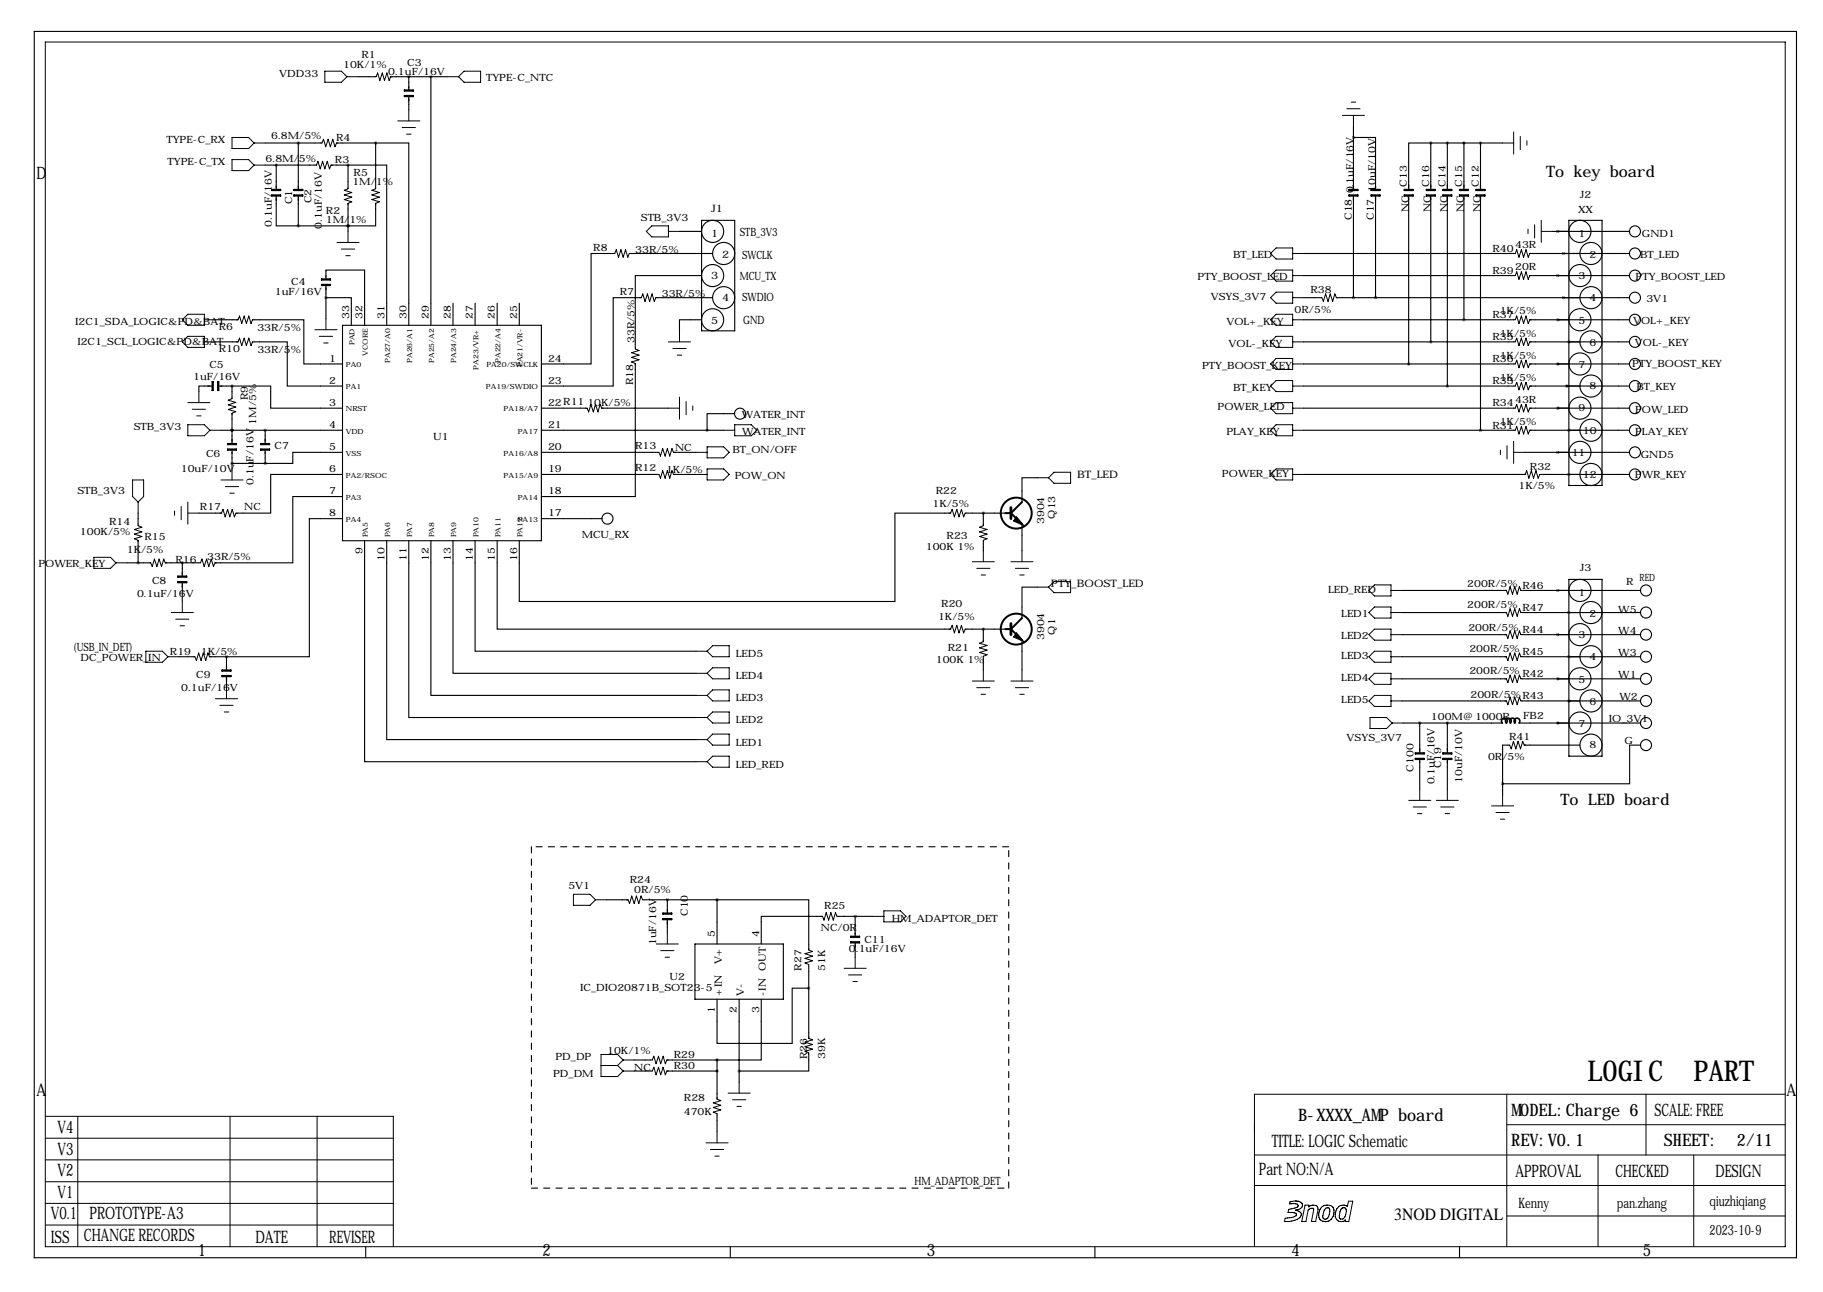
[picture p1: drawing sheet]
<svg xmlns="http://www.w3.org/2000/svg" width="419mm" height="297mm" viewBox="0 0 419 297" stroke-linecap="round" stroke-linejoin="round" font-family="sans-serif">
<g fill="none" stroke="#000" stroke-width=".23">
<path d="M10.4 9.7h400v276.9h-400zM74.7 16.4h3.8l1.3 1.2-1.3 1.3h-3.8zM79.8 17.6h2.5M86.1 17.6h.4l.3-.8 .5 1.7 .6-1.7 .5 1.7 .6-1.7 .5 1.7 .3-.9h.4M102.9 17.6h2.5M105.4 17.6l1.3-1.2h3.8v2.5h-3.8zM53.3 31.6h3.8l1.3 1.3-1.3 1.2h-3.8zM53.3 36.7h3.8l1.3 1.3-1.3 1.2h-3.8zM58.4 32.9h2.6M58.4 38h2.6M72.4 38h.3l.4-.9 .5 1.7 .6-1.7 .5 1.7 .5-1.7 .5 1.7 .4-.8h.4M73.7 32.9h.3l.4-.9 .5 1.7 .5-1.7 .5 1.7 .6-1.7 .5 1.7 .4-.8h.3"/>
<path d="M91.4 27.8h5.1M92.5 29.3h3M93.5 30.8h1M94 25.3v2.5M308.6 26.5h5.1M309.6 25h3.1M310.6 23.5h1.1M311.1 26.5v2.6M345.4 32.9h2.6M348 30.3v5.1M349.5 31.4v3M351 32.4v1"/>
<path d="M77.5 55.7h5M78.5 57.3h3M79.5 58.8h1M80 43v.4l-.9 .4 1.8 .5-1.8 .5 1.8 .5-1.8 .6 1.8 .5-.9 .3v.4M80 53.2v2.5M86.4 43v.4l-.9 .4 1.7 .5-1.7 .5 1.7 .5-1.7 .6 1.7 .5-.8 .3v.4M141 58.3h.3l.4-.9 .5 1.7 .5-1.7 .6 1.7 .5-1.7 .5 1.7 .4-.8h.3M148.6 53.2l1.3-1.3h3.8v2.6h-3.8zM153.7 53.2h2.5M293.4 57h3.8v2.5h-3.8l-1.3-1.2zM297.2 58.3h2.5M348 58.3h.3l.4-.9 .5 1.7 .6-1.7 .5 1.7 .5-1.7 .5 1.7 .4-.8h.3"/>
<path d="M351.3 52.7v1M352.8 51.7v3M354.3 53.2h2.6M354.3 50.7v5M41.9 78.6l1.3-1.3h3.8v2.6h-3.8zM43.2 72.2h3.8v2.6h-3.8l-1.3-1.3zM47 78.6h2.5M47 73.5h2.5M54.4 78.6h.3l.4-.9 .5 1.8 .5-1.8 .5 1.8 .6-1.8 .5 1.8 .4-.9h.3M54.4 73.5h.3l.4-.8 .5 1.7 .5-1.7 .5 1.7 .6-1.7 .5 1.7 .4-.9h.3M72.4 75.8h5.1M73.4 77.3h3.1"/>
<path d="M74.4 78.9h1M74.9 73.3v2.5M146 79.9v.3l.9 .4-1.7 .5 1.7 .5-1.7 .6 1.7 .5-1.7 .5 .8 .4v.3M147.1 68.4h.3l.4-.8 .5 1.7 .5-1.7 .6 1.7 .5-1.7 .5 1.7 .4-.9h.3M153.7 78.6h5M156.2 76.1v2.5M292.1 78.6l1.3-1.3h3.8v2.6h-3.8zM292.1 63.4l1.3-1.3h3.8v2.5h-3.8zM292.1 68.4l1.3-1.2h3.8v2.5h-3.8zM293.4 72.2h3.8v2.6h-3.8l-1.3-1.3zM297.2 63.4h2.5M297.2 78.6h2.5"/>
<path d="M297.2 73.5h2.5M297.2 68.4h2.5M303.5 68.4h.4l.3 .9 .5-1.7 .6 1.7 .5-1.7 .6 1.7 .5-1.7 .3 .8h.4M348 63.4h.3l.4-.9 .5 1.7 .6-1.7 .5 1.7 .5-1.7 .5 1.7 .4-.8h.3M348 78.6h.3l.4-.9 .5 1.8 .6-1.8 .5 1.8 .5-1.8 .5 1.8 .4-.9h.3M348 73.5h.3l.4-.8 .5 1.7 .6-1.7 .5 1.7 .5-1.7 .5 1.7 .4-.9h.3M43.2 97.6h3.8l1.3 1.3-1.3 1.3h-3.8zM43.2 92.6h5.1M44.2 94.1h3M45.2 95.6h1M45.7 90v2.6M48.3 98.9h2.5"/>
<path d="M53.3 91.3v.4l-.8 .3 1.7 .5-1.7 .6 1.7 .5-1.7 .5 1.7 .6-.9 .3v.4M134.6 93.8h.4l.3 .9 .5-1.7 .6 1.7 .5-1.7 .6 1.7 .5-1.7 .3 .8h.4M153.7 93.8h2.5M154.7 80.1h3M155.7 81.6h1M156.2 91.3v5.1M157.7 92.3v3.1M159.3 93.3v1M166.4 98.9h2.5M168.9 97.6h3.8l1.3 1.3-1.3 1.3h-3.8zM292.1 88.8l1.3-1.3h3.8v2.5h-3.8zM292.1 93.8l1.3-1.2h3.8v2.5h-3.8z"/>
<path d="M293.4 82.4h3.8v2.5h-3.8l-1.3-1.2zM293.4 97.6h3.8v2.6h-3.8l-1.3-1.3zM297.2 83.7h2.5M297.2 88.8h2.5M297.2 98.9h2.5M297.2 93.8h2.5M348 83.7h.3l.4-.9 .5 1.7 .6-1.7 .5 1.7 .5-1.7 .5 1.7 .4-.8h.3M348 88.8h.3l.4-.9 .5 1.7 .6-1.7 .5 1.7 .5-1.7 .5 1.7 .4-.8h.3M348 98.9h.3l.4-.8 .5 1.7 .6-1.7 .5 1.7 .5-1.7 .5 1.7 .4-.9h.3M348 93.8h.3l.4-.8 .5 1.7 .6-1.7 .5 1.7 .5-1.7 .5 1.7 .4-.9h.3M30.5 110.3h2.5v3.9l-1.3 1.2-1.2-1.2zM31.7 115.4v2.6"/>
<path d="M40.1 117.5v1M41.7 116.4v3.1M43.2 118h2.5M43.2 115.4v5.1M50.5 118h.4l.4-.9 .5 1.7 .5-1.7 .5 1.7 .6-1.7 .5 1.7 .4-.8h.3M50.8 110.3h5.1M51.8 111.9h3.1M52.8 113.4h1M53.3 107.8v2.5M151.1 109.1h.4l.3 .8 .5-1.7 .6 1.7 .5-1.7 .6 1.7 .5-1.7 .3 .9h.4M151.1 104h.4l.3 .9 .5-1.8 .6 1.8 .5-1.8 .6 1.8 .5-1.8 .3 .9h.4M160 109.1h2.6"/>
<path d="M160 104h2.6M162.6 107.8h3.8l1.2 1.3-1.2 1.2h-3.8zM162.6 102.7h3.8l1.2 1.3-1.2 1.3h-3.8zM218.2 118h.3l.4-.9 .5 1.7 .6-1.7 .5 1.7 .5-1.7 .5 1.7 .4-.8h.3M238.5 109.8h2.5M241 109.8l1.3-1.2h3.8v2.5h-3.8zM293.4 107.8h3.8v2.5h-3.8l-1.3-1.2zM297.2 109.1h2.5M344.9 103.5v1M346.5 102.5v3M348 104h2.5M348 101.5v5"/>
<path d="M350.3 109.1h.3l.4-.9 .5 1.7 .5-1.7 .6 1.7 .5-1.7 .5 1.7 .4-.8h.3M21.6 128.1h3.8l1.3 1.3-1.3 1.3h-3.8zM26.7 129.4h2.5M31.7 120.5v.4l.9 .3-1.7 .5 1.7 .6-1.7 .5 1.7 .6-1.7 .5 .8 .3v.4M34.3 129.4h.3l.4 .9 .5-1.8 .6 1.8 .5-1.8 .5 1.8 .5-1.8 .4 .9h.4M41.9 138.3v2.5M45.7 129.4h.4l.3-.9 .5 1.8 .6-1.8 .5 1.8 .6-1.8 .5 1.8 .3-.9h.4M223.5 129.1h5.1M224.5 130.7h3.1M225.6 132.2h1M226.1 120.5v.4l-.9 .3 1.7 .5-1.7 .6 1.7 .5-1.7 .6 1.7 .5-.8 .3v.4M226.1 126.6v2.5"/>
<path d="M232.4 129.1h5.1M233.4 130.7h3.1M234.4 132.2h1.1M234.9 126.6v2.5M238.5 135h2.5M242.3 133.7h3.8v2.6h-3.8l-1.3-1.3zM314.7 135.7l1.3-1.2h3.8v2.5h-3.8zM316 139.6h3.8v2.5h-3.8l-1.3-1.3zM319.8 135.7h2.5M345.9 135.7h.4l.4 .9 .5-1.7 .5 1.7 .5-1.7 .6 1.7 .5-1.7 .4 .8h.3M33.5 149.7h3.8l1.3 1.3-1.3 1.3h-3.8zM38.6 151h2.5"/>
<path d="M39.4 140.8h5M40.4 142.4h3M41.4 143.9h1M44.4 151h.4l.4 .9 .5-1.8 .5 1.8 .5-1.8 .6 1.8 .5-1.8 .4 .9h.3M52.1 158.1v2.5M160 159.9h2.6M160 154.8h2.6M160 149.7h2.6M162.6 154.8l1.2-1.3h3.8v2.6h-3.8zM163.8 148.4h3.8v2.6h-3.8l-1.2-1.3zM163.8 158.6h3.8v2.5h-3.8l-1.2-1.2zM218.2 144.6h.3l.4-.8 .5 1.7 .6-1.7 .5 1.7 .5-1.7 .5 1.7 .4-.9h.3"/>
<path d="M223.5 156.6h5.1M224.5 158.1h3.1M225.6 159.6h1M226.1 147.2v.3l-.9 .4 1.7 .5-1.7 .6 1.7 .5-1.7 .5 1.7 .5-.8 .4v.3M226.1 154v2.6M232.4 156.6h5.1M233.4 158.1h3.1M234.4 159.6h1.1M234.9 154v2.6M316 144.6h3.8v2.6h-3.8l-1.3-1.3zM316 149.7h3.8v2.6h-3.8l-1.3-1.3zM316 154.8h3.8v2.5h-3.8l-1.3-1.2z"/>
<path d="M319.8 140.8h2.5M319.8 145.9h2.5M319.8 151h2.5M319.8 156.1h2.5M345.9 140.8h.4l.4 .9 .5-1.7 .5 1.7 .5-1.7 .6 1.7 .5-1.7 .4 .8h.3M345.9 145.9h.4l.4 .9 .5-1.8 .5 1.8 .5-1.8 .6 1.8 .5-1.8 .4 .9h.3M345.9 151h.4l.4 .9 .5-1.8 .5 1.8 .5-1.8 .6 1.8 .5-1.8 .4 .9h.3M345.9 156.1h.4l.4 .8 .5-1.7 .5 1.7 .5-1.7 .6 1.7 .5-1.7 .4 .9h.3M49.5 160.6h5.1M50.5 162.2h3.1M51.6 163.7h1M160 165h2.6"/>
<path d="M160 175.1h2.6M160 170h2.6M163.8 168.8h3.8v2.5h-3.8l-1.2-1.3zM163.8 163.7h3.8v2.5h-3.8l-1.2-1.2zM163.8 173.8h3.8v2.6h-3.8l-1.2-1.3zM314.7 161.1l1.3-1.2h3.8v2.5h-3.8zM315 165h3.8l1.2 1.2-1.2 1.3h-3.8zM319.8 161.1h2.5M320 166.2h2.6M345.9 161.1h.4l.4 .9 .5-1.7 .5 1.7 .5-1.7 .6 1.7 .5-1.7 .4 .8h.3M346.7 171.3h.4l.3 .9 .5-1.8 .6 1.8 .5-1.8 .6 1.8 .5-1.8 .3 .9h.4M323.8 184h5.1"/>
<path d="M324.9 185.5h3M325.9 187.1h1M326.4 181.5v2.5M330.2 184h5.1M331.2 185.5h3.1M332.2 187.1h1M332.7 181.5v2.5M342.9 185.3h5.1M343.9 186.8h3.1M344.9 188.3h1M345.4 182.7v2.6M131.8 205.6h3.8l1.3 1.3-1.3 1.2h-3.8z"/>
<path d="M136.9 206.9h2.5M144 206.9h.4l.3 .8 .5-1.7 .6 1.7 .5-1.7 .6 1.7 .5-1.7 .3 .9h.4M150.9 217h5.1M151.9 218.6h3M153.4 214.5v2.5M185.9 218v.4l.9 .4-1.7 .5 1.7 .5-1.7 .5 1.7 .6-1.7 .5 .8 .4v.3M188.7 210.7h.4l.3 .8 .5-1.7 .6 1.7 .5-1.7 .6 1.7 .5-1.7 .3 .9h.4M200.7 210.7h2.5M203.2 209.4h3.8l1.3 1.3-1.3 1.2h-3.8zM152.9 220.1h1M185.9 238.4v.3l.9 .4-1.7 .5 1.7 .5-1.7 .6 1.7 .5-1.7 .5 .8 .4v.3M194.1 222.6h5"/>
<path d="M195.1 224.1h3M196.1 225.7h1M196.6 220.1v2.5M10.4 256.7h80v29.9M17.9 256.7v29.9M52.9 256.7v29.9M72.9 256.7v29.9M138.2 245h3.8M142 245l1.3 1.2M143.3 243.7h2.5M143.3 246.2h2.5M143.3 243.7l-1.3 1.3"/>
<path d="M143.3 243.7l-1.3-1.3h-3.8v5.1h3.8l1.3-1.3M149.6 243.7h.4l.3-.9 .5 1.8 .6-1.8 .5 1.8 .6-1.8 .5 1.8 .3-.9h.4M149.6 246.2h.4l.3-.8 .5 1.7 .6-1.7 .5 1.7 .6-1.7 .5 1.7 .3-.9h.4M164.8 252.3v.4l.9 .3-1.7 .6 1.7 .5-1.7 .5 1.7 .6-1.7 .5 .8 .3v.4M167.4 251.3h5.1M168.4 252.8h3M169.4 254.4h1M169.9 248.8v2.5M346.4 258.6h64M346.4 251.6v35M378.4 251.6v13.9M410.4 251.6h-122v35"/>
<path d="M10.4 276.7h80M10.4 271.7h80M10.4 266.7h80M10.4 261.7h80M162.3 262.7h5.1M163.3 264.3h3.1M164.3 265.8h1.1M164.8 260.2v2.5M288.4 265.5h122M288.4 272.6h122M296.6 276.3a2.61 2.61 0 0 1 2.8 .5 1.34 1.34 0 0 1-1.6 1.4 1.54 1.54 0 0 1 1.4 1 1.64 1.64 0 0 1-1.5 1.3l-1.4 .3h-1l.2-.7 .9-.1a1.84 1.84 0 0 0 1.6-.7v-.2a2.08 2.08 0 0 0-1.9-.3l.2-.8a3.2 3.2 0 0 0 2.1-.8l-.2-.4h-1.8zM300 277.1h.9v.4a1.18 1.18 0 0 1 1.2-.5 1.18 1.18 0 0 1 .9 1l-.5 2.8h-1l.5-2.6-.1-.4h-.6l-.6 .4-.5 2.6h-.9z"/>
<path d="M304 277.4a1.7 1.7 0 0 1 2.7 .8 2.27 2.27 0 0 1-1.9 2.7 1.6 1.6 0 0 1-1.5-.8 1.6 1.6 0 0 1 0-1.7zM304.4 278.2l-.3 1.2a.64 .64 0 0 0 .3 .9 .64 .64 0 0 0 .9-.3l.3-.8a1.08 1.08 0 0 0-.2-1.5h-.5l-.5 .5M307.7 277.4a1.55 1.55 0 0 1 2 0l.3-1.2h1l-.9 4.6h-.8v-.3a1.5 1.5 0 0 1-2-.1 1.5 1.5 0 0 1-.2-2zM308.5 277.8l-.3 .4a2.02 2.02 0 0 0-.1 2l.2 .1a1 1 0 0 0 1.1-1 1.55 1.55 0 0 0-.1-1.5l-.5-.1-.3 .1M346.4 279.6h64M367.4 265.5v21.1M389.4 265.5v21.1M10.4 281.6h80"/>
</g>
<g fill="none" stroke="#000" stroke-width=".25">
<path d="M7.9 7.2h405.1v282h-405.1zM82.3 17.6h3.8M89.9 17.6h13M94 17.6v2.6M99.1 17.6v57.2M61 32.9h12.7M61 38h11.4M63.5 38v5M68.6 32.9v10.1M76.1 38h3.9M77.4 32.9h9M80 38h8.9v36.8"/>
<path d="M80 38v5M86.4 32.9h7.6v41.9M86.4 32.9v10.1M94 22.7v2.6M311.1 31.6h5.1v11.4M311.1 29.1v13.9M328.9 32.9h-5.1v10.1M328.9 32.9h16.5M328.9 32.9v10.1M332.7 32.9v10.1M336.5 32.9v10.1M340.4 32.9v10.1"/>
<path d="M63.5 45.6v6.3h5.1M68.6 45.6v6.3M68.6 51.9h11.4M80 51.9h.1M80 46.8v6.4M86.4 46.8v5.1h-6.4M141.3 58.3h-5.4v25.4h-11.4M145 58.3h18.8M156.2 53.2h5.1M161.3 50.7h7.6v25.4h-7.6zM299.7 58.3h48.3M311.1 45.6v22.8"/>
<path d="M316.2 45.6v22.8M323.8 45.6v38.1M328.9 45.6v33M332.7 45.6v43.2M336.5 45.6v27.9M340.4 45.6v53.3M351.7 58.3h22.9M356.9 53.2h17.7M358.1 53.2h.1M360.7 50.7h7.6v60.9h-7.6zM49.5 78.6h5.2M49.5 73.5h5.2"/>
<path d="M58.4 78.6h7.6v10.2h12.7M58.4 73.5h11.4v10.2h8.9M74.9 63.6v-1.5h8.9v12.7M74.9 68.4h5.9v6.4M74.9 66.2v7.1M78.7 74.8h45.8v49.5h-45.8zM104.1 69.7v5.1M109.2 69.7v5.1M114.3 69.7v5.1M119.4 69.7v5.1M147.4 68.4h-6.4v20.4h-16.5M151.1 68.4h12.7"/>
<path d="M161.3 73.5h-5.1v2.6M161.3 63.4h-15.3v16.5M299.7 63.4h48.3M299.7 78.6h48.3M299.7 73.5h48.3M299.7 68.4h3.8M307.3 68.4h67.3M351.7 63.4h22.9M351.7 78.6h22.9M351.7 73.5h22.9M358.1 63.4h.1M358.1 73.5h.1"/>
<path d="M360.7 78.6h.1M48.3 88.8h-2.6v1.2M50.8 88.8h2.5M50.8 98.9h27.9M53.3 98.9v2.6M53.3 98.9h.1M53.3 88.8h8.9v5h16.5M53.3 88.8v2.5M53.3 95.1v3.8M61 98.9v2.6M124.5 93.8h10.1M124.5 98.9h41.9"/>
<path d="M138.4 93.8h15.3M146 83.6v30.6h-21.5M168.9 95.1h-6.3v3.8M299.7 83.7h48.3M299.7 88.8h48.3M299.7 93.8h48.3M299.7 98.9h48.3M351.7 83.7h22.9M351.7 88.8h22.9M351.7 93.8h22.9M351.7 98.9h22.9M358.1 93.8h.1"/>
<path d="M358.1 83.7h.1M360.7 98.9h.1M31.7 118v2.5M45.7 118h5.2M53.3 104v3.8M53.3 106.5h7.7M61 104v2.5M78.7 104h-11.4v2.5h-6.3M78.7 114.2h-11.4v15.2h-17.8M78.7 109.1h-16.5v8.9h-7.6M78.7 119.2h-7.6v31.8h-19M124.5 104h26.6"/>
<path d="M124.5 109.1h26.6M124.5 119.2h13.9M154.9 104h5.1M154.9 109.1h5.1M218.5 118h-12.8v20.3h-86.3v-14M222.2 118h8.9M226.1 118v2.8M238.5 109.8h-3.6v5.6M299.7 109.1h50.9M350.5 104h24.1M354.3 109.1h20.3M358.1 104h.1"/>
<path d="M360.7 109.1h.1M29.2 129.4h5.1M31.7 124.3v5.1M38 129.4h7.7M41.9 129.4v2.5M41.9 134.5v3.8M83.8 124.3v50.8h76.2M88.9 124.3v45.7h71.1M94 124.3v40.7h66M99.1 124.3v35.6h60.9M104.1 124.3v30.5h55.9M109.2 124.3v25.4h50.8"/>
<path d="M114.3 124.3v20.3h104.2M226.1 124.6v2M234.9 120.5v6.1M238.5 135h-3.6v7.1M322.3 135.7h24M350 135.7h27.2M358.1 135.7h.1M360.7 133.2h7.6v40.6h-7.6zM41.1 151h3.3M48.2 151h3.9M52.1 151v2.5M52.1 156.1v2"/>
<path d="M222.2 144.6h8.9M226.1 144.6v2.9M226.1 151.2v2.8M234.9 147.2v6.8M322.3 140.8h24M322.3 145.9h24M322.3 151h24M322.3 156.1h24M350 140.8h27.2M350 145.9h27.2M350 151h27.2M350 156.1h27.2"/>
<path d="M358.1 156.1h.1M358.1 145.9h.1M360.7 151h.1M360.7 140.8h.1M322.3 161.1h24M322.6 166.2h22.8M326.4 166.2v6.4M326.4 175.1v6.4M332.7 166.2v6.4M332.7 175.1v6.4M346.7 171.3h-1.3v11.4M349.2 166.2h28"/>
<path d="M350 161.1h27.2M350.5 171.3h12.7M358.1 166.2h.1M360.7 161.1h.1M377.2 171.3h-2.6v8.9h-29.2M139.4 206.9h4.9M148.1 206.9h16.7M153.4 206.9v2.5M153.4 211.9v2.6M159.8 217h20.3v12.7h-20.3zM164.8 206.9h21.1v11.4M164.8 206.9v10.1"/>
<path d="M189 210.7h-14v6.3M192.8 210.7h7.9M196.6 210.7v4M196.6 217.3v2.8M169.9 229.7v19.1M175 229.7v14h-10.2M185.9 227.2h-3.8v12.7h-17.3v-10.2M185.9 222.1v16.6M145.8 243.7h3.8M145.8 246.2h3.8M153.4 243.7h11.4M153.4 246.2h11.4"/>
<path d="M164.8 243.7v8.9M164.8 256.4v3.8M185.9 242.4v3.8h-16M84.1 286.6v2.6M167.9 286.6v2.6M251.7 286.6v2.6M335.5 286.6v2.6"/>
<circle cx="163.8" cy="53.2" r="2.54"/>
<circle cx="166.4" cy="58.3" r="2.54"/>
<circle cx="363.2" cy="53.2" r="2.54"/>
<circle cx="365.8" cy="58.3" r="2.54"/>
<circle cx="375.9" cy="58.3" r="1.27"/>
<circle cx="375.9" cy="53.2" r="1.27"/>
<circle cx="163.8" cy="73.5" r="2.54"/>
<circle cx="163.8" cy="63.4" r="2.54"/>
<circle cx="166.4" cy="68.4" r="2.54"/>
<circle cx="363.2" cy="73.5" r="2.54"/>
<circle cx="363.2" cy="63.4" r="2.54"/>
<circle cx="365.8" cy="78.6" r="2.54"/>
<circle cx="365.8" cy="68.4" r="2.54"/>
<circle cx="375.9" cy="73.5" r="1.27"/>
<circle cx="375.9" cy="63.4" r="1.27"/>
<circle cx="375.9" cy="78.6" r="1.27"/>
<circle cx="375.9" cy="68.4" r="1.27"/>
<circle cx="170.1" cy="95.1" r="1.27"/>
<circle cx="363.2" cy="83.7" r="2.54"/>
<circle cx="363.2" cy="93.8" r="2.54"/>
<circle cx="365.8" cy="98.9" r="2.54"/>
<circle cx="365.8" cy="88.8" r="2.54"/>
<circle cx="375.9" cy="98.9" r="1.27"/>
<circle cx="375.9" cy="83.7" r="1.27"/>
<circle cx="375.9" cy="88.8" r="1.27"/>
<circle cx="375.9" cy="93.8" r="1.27"/>
<circle cx="139.6" cy="119.2" r="1.27"/>
<circle cx="363.2" cy="104" r="2.54"/>
<circle cx="365.8" cy="109.1" r="2.54"/>
<circle cx="375.9" cy="109.1" r="1.27"/>
<circle cx="375.9" cy="104" r="1.27"/>
<circle cx="363.2" cy="135.7" r="2.54"/>
<circle cx="378.4" cy="135.7" r="1.27"/>
<circle cx="363.2" cy="145.9" r="2.54"/>
<circle cx="363.2" cy="156.1" r="2.54"/>
<circle cx="365.8" cy="151" r="2.54"/>
<circle cx="365.8" cy="140.8" r="2.54"/>
<circle cx="378.4" cy="151" r="1.27"/>
<circle cx="378.4" cy="156.1" r="1.27"/>
<circle cx="378.4" cy="145.9" r="1.27"/>
<circle cx="378.4" cy="140.8" r="1.27"/>
<circle cx="363.2" cy="166.2" r="2.54"/>
<circle cx="365.8" cy="171.3" r="2.54"/>
<circle cx="365.8" cy="161.1" r="2.54"/>
<circle cx="378.4" cy="171.3" r="1.27"/>
<circle cx="378.4" cy="166.2" r="1.27"/>
<circle cx="378.4" cy="161.1" r="1.27"/>
</g>
<path d="M122.2 194.7v78.5M231.9 194.7h-109.7M122.2 273.2h109.7M231.9 273.2v-78.5" fill="none" stroke="#000" stroke-width=".25" stroke-dasharray="1.4 1.4"/>
<g fill="none" stroke="#000" stroke-width=".28">
<path d="M94 19.9v.8M93 20.7h2v.2h-2zM93 22h2v.2h-2zM94 22.2v1M62.5 43.5h2v.3h-2zM62.5 44.8h2v.3h-2zM63.5 42.8v.7M63.5 45.1v1M67.6 43.5h2v.3h-2zM67.6 44.8h2v.3h-2zM68.6 42.8v.7M68.6 45.1v1"/>
<path d="M310.1 43.5h2.1v.3h-2.1zM310.1 44.8h2.1v.3h-2.1zM311.1 42.8v.7M311.1 45.1v1M315.2 43.5h2v.3h-2zM315.2 44.8h2v.3h-2zM316.2 42.8v.7M316.2 45.1v1M322.8 43.5h2.1v.3h-2.1zM322.8 44.8h2.1v.3h-2.1zM323.8 42.5v1M323.8 45.1v.7"/>
<path d="M327.9 43.5h2v.3h-2zM327.9 44.8h2v.3h-2zM328.9 42.5v1M328.9 45.1v.7M331.7 43.5h2.1v.3h-2.1zM331.7 44.8h2.1v.3h-2.1zM332.7 42.5v1M332.7 45.1v.7M335.5 43.5h2.1v.3h-2.1zM335.5 44.8h2.1v.3h-2.1zM336.5 42.5v1M336.5 45.1v.7"/>
<path d="M339.3 43.5h2.1v.3h-2.1zM339.3 44.8h2.1v.3h-2.1zM340.4 42.5v1M340.4 45.1v.7M73.9 64.1h2v.3h-2zM73.9 65.4h2v.2h-2zM74.9 63.4v.7M74.9 65.6v1.1M47.8 88.8h1M48.8 87.7h.2v2.1h-.2zM50 87.7h.3v2.1h-.3zM50.3 88.8h.8"/>
<path d="M52.3 102h2.1v.2h-2.1zM52.3 103.2h2.1v.3h-2.1zM53.3 101v1M53.3 103.5v.8M59.9 103.2h2.1v.3h-2.1zM59.9 102h2.1v.2h-2.1zM61 101v1M61 103.5v.8M40.9 132.4h2v.3h-2zM40.9 133.7h2v.3h-2zM41.9 131.7v.7M41.9 134v1"/>
<path d="M51.1 154h2v.3h-2zM51.1 155.3h2v.3h-2zM52.1 153.3v.7M52.1 155.6v1M325.4 173.1h2v.2h-2zM325.4 174.4h2v.2h-2zM326.4 172.1v1M326.4 174.6v.8M331.7 173.1h2.1v.2h-2.1zM331.7 174.4h2.1v.2h-2.1zM332.7 172.1v1M332.7 174.6v.8"/>
<path d="M152.4 209.9h2v.3h-2zM152.4 211.2h2v.2h-2zM153.4 209.2v.7M153.4 211.4v1.1M195.6 215.3h2v.2h-2zM195.6 216.5h2v.3h-2zM196.6 214.5v.8M196.6 216.8v1"/>
</g>
<path d="M345.4 166.2a.66 .66 0 0 1 0-.9 .66 .66 0 0 1 .9 0 .66 .66 0 0 1 0 .9M346.3 166.2a.66 .66 0 0 1 0-.9 .66 .66 0 0 1 .9 0 .66 .66 0 0 1 0 .9M347.3 166.2a.66 .66 0 0 1 0-.9 .66 .66 0 0 1 .9 0 .66 .66 0 0 1 0 .9M348.3 166.2a.66 .66 0 0 1 0-.9 .66 .66 0 0 1 .9 0 .66 .66 0 0 1 0 .9" fill="none" stroke="#000" stroke-width=".38"/>
<g fill="none" stroke="#000" stroke-width=".46">
<path d="M231.1 118h1.3M232.4 118l2.5 2.5M234.9 115.4l-2.5 2.6M231.1 144.6h1.3M232.4 144.6l2.5 2.6M234.9 142.1l-2.5 2.5"/>
<circle cx="233.6" cy="118" r="3.6"/>
<circle cx="233.6" cy="144.6" r="3.6"/>
</g>
<path d="M232.4 116.7v2.5M232.4 143.4v2.5" fill="none" stroke="#000" stroke-width=".63"/>
<path d="M233.7 119l1.2 1.5-1.7-.8zM233.7 145.7l1.2 1.5-1.7-.8z" fill="#000" stroke="#000" stroke-width=".46"/>
<path d="M86.3 32.9a.05 .05 0 0 0 .1 0 .05 .05 0 0 0-.1 0zM53.3 106.5a.05 .05 0 0 0 .1 0 .05 .05 0 0 0-.1 0zM60.9 98.9a.05 .05 0 0 0 .1 0 .05 .05 0 0 0-.1 0zM60.9 106.5a.05 .05 0 0 0 .1 0 .05 .05 0 0 0-.1 0zM311.1 31.6a.05 .05 0 0 0 .1 0 .05 .05 0 0 0-.1 0zM340.3 98.9a.05 .05 0 0 0 .1 0 .05 .05 0 0 0-.1 0zM336.5 73.5a.05 .05 0 0 0 .1 0 .05 .05 0 0 0-.1 0zM332.7 88.8a.05 .05 0 0 0 .1 0 .05 .05 0 0 0-.1 0zM328.9 78.6a.05 .05 0 0 0 .1 0 .05 .05 0 0 0-.1 0zM336.5 32.9a.05 .05 0 0 0 .1 0 .05 .05 0 0 0-.1 0zM332.7 32.9a.05 .05 0 0 0 .1 0 .05 .05 0 0 0-.1 0zM328.9 32.9a.05 .05 0 0 0 .1 0 .05 .05 0 0 0-.1 0zM323.8 83.7a.05 .05 0 0 0 .1 0 .05 .05 0 0 0-.1 0zM358.1 104a.05 .05 0 0 0 .1 0 .05 .05 0 0 0-.1 0zM358.1 93.8a.05 .05 0 0 0 .1 0 .05 .05 0 0 0-.1 0zM360.1 88.8a.05 .05 0 0 0 .1 0 .05 .05 0 0 0-.1 0zM316.2 68.4a.05 .05 0 0 0 .1 0 .05 .05 0 0 0-.1 0zM311.1 68.4a.05 .05 0 0 0 .1 0 .05 .05 0 0 0-.1 0zM358.1 63.4a.05 .05 0 0 0 .1 0 .05 .05 0 0 0-.1 0zM358.1 53.2a.05 .05 0 0 0 .1 0 .05 .05 0 0 0-.1 0zM340.3 32.9a.05 .05 0 0 0 .1 0 .05 .05 0 0 0-.1 0zM358.1 83.7a.05 .05 0 0 0 .1 0 .05 .05 0 0 0-.1 0zM358.1 73.5a.05 .05 0 0 0 .1 0 .05 .05 0 0 0-.1 0zM332.7 166.2a.05 .05 0 0 0 .1 0 .05 .05 0 0 0-.1 0zM358.1 156.1a.05 .05 0 0 0 .1 0 .05 .05 0 0 0-.1 0zM358.1 145.9a.05 .05 0 0 0 .1 0 .05 .05 0 0 0-.1 0zM358.1 135.7a.05 .05 0 0 0 .1 0 .05 .05 0 0 0-.1 0zM358.1 166.2a.05 .05 0 0 0 .1 0 .05 .05 0 0 0-.1 0zM345.4 180.2a.05 .05 0 0 0 .1 0 .05 .05 0 0 0-.1 0zM53.3 98.9a.05 .05 0 0 0 .1 0 .05 .05 0 0 0-.1 0zM53.3 98.9a.05 .05 0 0 0 .1 0 .05 .05 0 0 0-.1 0zM53.3 88.8a.05 .05 0 0 0 .1 0 .05 .05 0 0 0-.1 0zM164.8 206.9a.05 .05 0 0 0 .1 0 .05 .05 0 0 0-.1 0zM185.9 227.2a.05 .05 0 0 0 .1 0 .05 .05 0 0 0-.1 0zM164.8 243.7a.05 .05 0 0 0 .1 0 .05 .05 0 0 0-.1 0zM164.8 246.2a.05 .05 0 0 0 .1 0 .05 .05 0 0 0-.1 0zM99 17.6a.05 .05 0 0 0 .1 0 .05 .05 0 0 0-.1 0zM31.7 129.4a.05 .05 0 0 0 .1 0 .05 .05 0 0 0-.1 0zM52 151a.05 .05 0 0 0 .1 0 .05 .05 0 0 0-.1 0zM162.5 98.9a.05 .05 0 0 0 .1 0 .05 .05 0 0 0-.1 0zM226 118a.05 .05 0 0 0 .1 0 .05 .05 0 0 0-.1 0zM226 144.6a.05 .05 0 0 0 .1 0 .05 .05 0 0 0-.1 0zM74.9 68.4a.05 .05 0 0 0 .1 0 .05 .05 0 0 0-.1 0z" fill="#000" stroke="#000" stroke-width=".63"/>
<g font-size="6.6">
<text x="364.9" y="248.6">LOGIC</text>
<text x="389.4" y="248.6">PART</text>
</g>
<g font-size="4">
<text x="8.4" y="41.3">D</text>
<text x="8.4" y="252.1">A</text>
<text x="298.4" y="257.7">B-XXXX_AMP board</text>
<text x="347.4" y="256.6">MODEL:Charge 6</text>
<text x="380.4" y="256.6">SCALE: FREE</text>
<text x="410.7" y="252.1">A</text>
<text x="13.2" y="260.4">V4</text>
<text x="292.4" y="263.8">TITLE: LOGIC Schematic</text>
<text x="347.4" y="263.6">REV:V0.1</text>
<text x="382.5" y="263.6">SHEET:</text>
<text x="399.3" y="263.6">2/11</text>
<text x="13.2" y="265.4">V3</text>
<text x="13.2" y="270.4">V2</text>
<text x="13.2" y="275.4">V1</text>
<text x="289.4" y="270.2">Part NO:N/A</text>
<text x="348.4" y="270.6">APPROVAL</text>
<text x="371.4" y="270.6">CHECKED</text>
<text x="394.4" y="270.6">DESIGN</text>
<text x="11.7" y="280.3">V0.1</text>
<text x="20.6" y="280.3">PROTOTYPE-A3</text>
<text x="320.5" y="280.5">3NOD DIGITAL</text>
<text x="11.7" y="285.7">ISS</text>
<text x="19.3" y="285.4">CHANGE RECORDS</text>
<text x="58.7" y="285.7">DATE</text>
<text x="75.7" y="285.7">REVISER</text>
<text x="45.5" y="288.7">1</text>
<text x="124.7" y="288.7">2</text>
<text x="213.1" y="288.7">3</text>
<text x="296.9" y="288.7">4</text>
<text x="377.7" y="288.7">5</text>
</g>
<g font-size="3.6">
<text x="355.4" y="40.7">To key board</text>
<text x="358.7" y="185.2">To LED board</text>
</g>
<g font-size="3.3">
<text x="349.1" y="277.6">Kenny</text>
<text x="371.7" y="277.6">pan.zhang</text>
<text x="393" y="277.4">qiuzhiqiang</text>
<text x="393" y="284">2023-10-9</text>
</g>
<g font-size="2.6">
<text x="170.1" y="54.3">STB_3V3</text>
<text x="170.6" y="59.7">SWCLK</text>
<text x="170.1" y="64.5">MCU_TX</text>
<text x="170.6" y="69.3">SWDIO</text>
<text x="170.8" y="74.4">GND</text>
<text x="16.9" y="149.6">(USB_IN_DET)</text>
<text x="210.2" y="272.5">HM_ADAPTOR_DET</text>
</g>
<g font-size="2.4">
<text x="163.5" y="48.6">J1</text>
<text x="163.5" y="54.5">1</text>
<text x="166" y="59.3">2</text>
<text x="163.5" y="64.1">3</text>
<text x="166" y="69.2">4</text>
<text x="163.5" y="74.5">5</text>
<text x="247.6" y="109.8">BT_LED</text>
<text x="241.6" y="135">PTY_BOOST_LED</text>
</g>
<g font-size="2.3">
<text x="64.2" y="17.6">VDD33</text>
<text x="78.9" y="15.6">10K/1%</text>
<text x="83.1" y="13.4">R1</text>
<text x="89.3" y="17.1">0.1uF/16V</text>
<text x="93.6" y="15.2">C3</text>
<text x="111.8" y="18.7">TYPE-C_NTC</text>
<text x="38.3" y="32.9">TYPE-C_RX</text>
<text x="62.3" y="31.9">6.8M/5%</text>
<text x="77.3" y="32.5">R4</text>
<text x="38.5" y="38">TYPE-C_TX</text>
<text x="61.1" y="37.2">6.8M/5%</text>
<text x="77" y="37.6">R3</text>
<text x="81.3" y="40.4">R5</text>
<text x="67.2" y="47" transform="rotate(-90 67.2 47)">C1</text>
<text x="71.6" y="46.7" transform="rotate(-90 71.6 46.7)">C2</text>
<text x="81" y="42.5">1M/1%</text>
<text x="311.1" y="44.5" transform="rotate(-90 311.1 44.5)">0.1uF/16V</text>
<text x="316.2" y="44.1" transform="rotate(-90 316.2 44.1)">10uF/10V</text>
<text x="323.4" y="42.9" transform="rotate(-90 323.4 42.9)">C13</text>
<text x="328.5" y="42.9" transform="rotate(-90 328.5 42.9)">C16</text>
<text x="332.3" y="42.9" transform="rotate(-90 332.3 42.9)">C14</text>
<text x="336.1" y="42.9" transform="rotate(-90 336.1 42.9)">C15</text>
<text x="340" y="42.9" transform="rotate(-90 340 42.9)">C12</text>
<text x="363.2" y="45.6">J2</text>
<text x="62.5" y="52.1" transform="rotate(-90 62.5 52.1)">0.1uF/16V</text>
<text x="74" y="52.6" transform="rotate(-90 74 52.6)">0.1uF/16V</text>
<text x="74.9" y="49.2">R2</text>
<text x="74.9" y="51.2">1M/1%</text>
<text x="147.3" y="50.9">STB_3V3</text>
<text x="310.7" y="50.6" transform="rotate(-90 310.7 50.6)">C18</text>
<text x="315.8" y="50.6" transform="rotate(-90 315.8 50.6)">C17</text>
<text x="323.8" y="48.8" transform="rotate(-90 323.8 48.8)">NC</text>
<text x="328.9" y="48.8" transform="rotate(-90 328.9 48.8)">NC</text>
<text x="332.7" y="48.8" transform="rotate(-90 332.7 48.8)">NC</text>
<text x="336.5" y="48.8" transform="rotate(-90 336.5 48.8)">NC</text>
<text x="340.4" y="48.8" transform="rotate(-90 340.4 48.8)">NC</text>
<text x="362.8" y="49">XX</text>
<text x="136.4" y="57.8">R8</text>
<text x="146" y="58.1">33R/5%</text>
<text x="283.5" y="59.3">BT_LED</text>
<text x="343.1" y="57.9">R40</text>
<text x="348.3" y="57.1">43R</text>
<text x="362.9" y="54.5">1</text>
<text x="365.5" y="59.3">2</text>
<text x="377" y="59.3">BT_LED</text>
<text x="377.4" y="54.5">GND1</text>
<text x="67" y="65.5">C4</text>
<text x="275.3" y="64.4">PTY_BOOST_LED</text>
<text x="343.1" y="63">R39</text>
<text x="348.3" y="62.1">20R</text>
<text x="362.9" y="64.1">3</text>
<text x="376" y="64.4">PTY_BOOST_LED</text>
<text x="63.2" y="67.9">1uF/16V</text>
<text x="142.5" y="67.9">R7</text>
<text x="152.1" y="68.3">33R/5%</text>
<text x="278.3" y="68.9">VSYS_3V7</text>
<text x="297.6" y="71.8">0R/5%</text>
<text x="301.2" y="67.3">R38</text>
<text x="365.5" y="69.2">4</text>
<text x="378.5" y="69.5">3V1</text>
<text x="17.3" y="74.6">I2C1_SDA_LOGIC&amp;PD&amp;BAT</text>
<text x="50.3" y="75.8">R6</text>
<text x="59.2" y="76.2">33R/5%</text>
<text x="80.3" y="73.3" transform="rotate(-90 80.3 73.3)">33</text>
<text x="83.3" y="73.3" transform="rotate(-90 83.3 73.3)">32</text>
<text x="88.4" y="73.3" transform="rotate(-90 88.4 73.3)">31</text>
<text x="93.5" y="73.3" transform="rotate(-90 93.5 73.3)">30</text>
<text x="98.6" y="73.3" transform="rotate(-90 98.6 73.3)">29</text>
<text x="103.6" y="73.3" transform="rotate(-90 103.6 73.3)">28</text>
<text x="108.7" y="73.3" transform="rotate(-90 108.7 73.3)">27</text>
<text x="113.8" y="73.3" transform="rotate(-90 113.8 73.3)">26</text>
<text x="118.9" y="73.3" transform="rotate(-90 118.9 73.3)">25</text>
<text x="281.9" y="74.6">VOL+_KEY</text>
<text x="343.1" y="73.1">R37</text>
<text x="344.8" y="77.4">1K/5%</text>
<text x="344.8" y="72.3">1K/5%</text>
<text x="362.9" y="74.5">5</text>
<text x="375.4" y="74.5">VOL+_KEY</text>
<text x="17.8" y="79.2">I2C1_SCL_LOGIC&amp;PD&amp;BAT</text>
<text x="50.3" y="80.9">R10</text>
<text x="59.2" y="81.2">33R/5%</text>
<text x="75.6" y="83.2">1</text>
<text x="126" y="83.2">24</text>
<text x="145.9" y="78.9" transform="rotate(-90 145.9 78.9)">33R/5%</text>
<text x="282.4" y="79.7">VOL-_KEY</text>
<text x="343.1" y="83.3">R36</text>
<text x="343.1" y="78.2">R35</text>
<text x="344.8" y="82.5">1K/5%</text>
<text x="365.5" y="79.6">6</text>
<text x="375.8" y="79.6">VOL-_KEY</text>
<text x="44.4" y="87.3">1uF/16V</text>
<text x="48.2" y="84.7">C5</text>
<text x="75.6" y="88.3">2</text>
<text x="126" y="88.3">23</text>
<text x="145.5" y="88.5" transform="rotate(-90 145.5 88.5)">R18</text>
<text x="276.4" y="84.8">PTY_BOOST_KEY</text>
<text x="283.5" y="89.9">BT_KEY</text>
<text x="343.1" y="88.4">R33</text>
<text x="344.8" y="87.5">1K/5%</text>
<text x="362.9" y="84.7">7</text>
<text x="365.5" y="89.5">8</text>
<text x="375.2" y="84.4">PTY_BOOST_KEY</text>
<text x="376.2" y="89.8">BT_KEY</text>
<text x="57" y="92.1" transform="rotate(-90 57 92.1)">R9</text>
<text x="75.6" y="93.3">3</text>
<text x="126" y="93.3">22R11</text>
<text x="135" y="93.4">10K/5%</text>
<text x="279.9" y="94.3">POWER_LED</text>
<text x="343.1" y="93.4">R34</text>
<text x="348.3" y="92.6">43R</text>
<text x="362.9" y="94.6">9</text>
<text x="375.9" y="94.9">POW_LED</text>
<text x="30.7" y="98.9">STB_3V3</text>
<text x="58.9" y="97.6" transform="rotate(-90 58.9 97.6)">1M/5%</text>
<text x="75.6" y="98.4">4</text>
<text x="99.6" y="101.2">U1</text>
<text x="126" y="98.4">21</text>
<text x="170.5" y="96.1">WATER_INT</text>
<text x="170.6" y="99.9">WATER_INT</text>
<text x="281.9" y="100">PLAY_KEY</text>
<text x="343.1" y="98.5">R31</text>
<text x="344.8" y="97.7">1K/5%</text>
<text x="363.9" y="99.7">10</text>
<text x="375.9" y="99.9">PLAY_KEY</text>
<text x="47.4" y="105">C6</text>
<text x="63.1" y="103.2">C7</text>
<text x="75.6" y="103.5">5</text>
<text x="126" y="103.5">20</text>
<text x="146" y="103.2">R13</text>
<text x="155.2" y="103.6">NC</text>
<text x="168.4" y="104.3">BT_ON/OFF</text>
<text x="351.7" y="108">R32</text>
<text x="361.3" y="104.8">11</text>
<text x="377.2" y="105.3">GND5</text>
<text x="17.8" y="113.7">STB_3V3</text>
<text x="41.6" y="108.4">10uF/10V</text>
<text x="58.3" y="111.5" transform="rotate(-90 58.3 111.5)">0.1uF/16V</text>
<text x="75.6" y="108.6">6</text>
<text x="75.6" y="113.7">7</text>
<text x="126" y="108.6">19</text>
<text x="126" y="113.7">18</text>
<text x="146" y="108.3">R12</text>
<text x="153.1" y="108.7">1K/5%</text>
<text x="168.9" y="110.2">POW_ON</text>
<text x="215.1" y="113.7">R22</text>
<text x="280.9" y="109.6">POWER_KEY</text>
<text x="349.1" y="112.4">1K/5%</text>
<text x="363.9" y="109.8">12</text>
<text x="375.8" y="109.8">PWR_KEY</text>
<text x="46" y="117.2">R17</text>
<text x="56.1" y="117.3">NC</text>
<text x="75.6" y="118.7">8</text>
<text x="126" y="118.7">17</text>
<text x="214.4" y="116.6">1K/5%</text>
<text x="242.6" y="119.2" transform="rotate(-90 242.6 119.2)">Q13</text>
<text x="18.4" y="123">100K/5%</text>
<text x="25.1" y="120.6">R14</text>
<text x="33.2" y="124.1">R15</text>
<text x="133.7" y="123.7">MCU_RX</text>
<text x="217.6" y="123.8">R23</text>
<text x="240" y="120.5" transform="rotate(-90 240 120.5)">3904</text>
<text x="8.8" y="130.4">POWER_KEY</text>
<text x="29.2" y="127.2">1K/5%</text>
<text x="40.3" y="129.5">R16</text>
<text x="47.7" y="128.6">33R/5%</text>
<text x="83.3" y="127.4" transform="rotate(-90 83.3 127.4)">9</text>
<text x="88.4" y="129" transform="rotate(-90 88.4 129)">10</text>
<text x="93.5" y="129" transform="rotate(-90 93.5 129)">11</text>
<text x="98.6" y="129" transform="rotate(-90 98.6 129)">12</text>
<text x="103.6" y="129" transform="rotate(-90 103.6 129)">13</text>
<text x="108.7" y="129" transform="rotate(-90 108.7 129)">14</text>
<text x="113.8" y="129" transform="rotate(-90 113.8 129)">15</text>
<text x="118.9" y="129" transform="rotate(-90 118.9 129)">16</text>
<text x="212.9" y="126.5">100K 1%</text>
<text x="363.2" y="131.2">J3</text>
<text x="31.5" y="137.3">0.1uF/16V</text>
<text x="35" y="134.3">C8</text>
<text x="305.3" y="136.3">LED_RED</text>
<text x="337.3" y="135">200R/5% R46</text>
<text x="362.9" y="137">1</text>
<text x="373.8" y="134.5">R</text>
<text x="376.9" y="133.6">RED</text>
<text x="215.6" y="142.5">1K/5%</text>
<text x="216.4" y="139.6">R20</text>
<text x="308.4" y="141.8">LED1</text>
<text x="337.3" y="139.8">200R/5%</text>
<text x="350" y="140.4">R47</text>
<text x="365.5" y="141.8">2</text>
<text x="372" y="140.8">W5</text>
<text x="217.9" y="149.7">R21</text>
<text x="240" y="147.2" transform="rotate(-90 240 147.2)">3904</text>
<text x="242.6" y="145.9" transform="rotate(-90 242.6 145.9)">Q1</text>
<text x="308.4" y="146.9">LED2</text>
<text x="337.6" y="145.1">200R/5% R44</text>
<text x="337.8" y="150">200R/5%</text>
<text x="362.9" y="146.7">3</text>
<text x="372" y="145.7">W4</text>
<text x="18.5" y="152">DC_POWER_IN</text>
<text x="39.1" y="150.5">R19</text>
<text x="45.1" y="155.9">C9</text>
<text x="46.2" y="150.6">1K/5%</text>
<text x="169.2" y="151.1">LED5</text>
<text x="215.1" y="152.4">100K 1%</text>
<text x="308.4" y="151.5">LED3</text>
<text x="337.8" y="155.1">200R/5%</text>
<text x="350" y="150.6">R45</text>
<text x="350" y="155.7">R42</text>
<text x="365.5" y="151.8">4</text>
<text x="372" y="155.8">W1</text>
<text x="372" y="150.7">W3</text>
<text x="41.7" y="158.9">0.1uF/16V</text>
<text x="169.2" y="156.2">LED4</text>
<text x="169.2" y="161.3">LED3</text>
<text x="308.4" y="161.7">LED5</text>
<text x="308.4" y="156.6">LED4</text>
<text x="338.1" y="160.4">200R/5%R43</text>
<text x="362.9" y="157.1">5</text>
<text x="372.3" y="160.9">W2</text>
<text x="169.2" y="166.3">LED2</text>
<text x="329" y="165.6">100M@1000R</text>
<text x="350.2" y="165.2">FB2</text>
<text x="362.9" y="167.2">7</text>
<text x="365.5" y="162.2">6</text>
<text x="369.8" y="166">IO_3V1</text>
<text x="169.2" y="171.4">LED1</text>
<text x="309.6" y="170.3">VSYS_3V7</text>
<text x="346.9" y="170">R41</text>
<text x="365.5" y="172.1">8</text>
<text x="373.4" y="171.1">G</text>
<text x="169.2" y="176.5">LED_RED</text>
<text x="325" y="177.4" transform="rotate(-90 325 177.4)">C100</text>
<text x="331.3" y="176.6" transform="rotate(-90 331.3 176.6)">C19</text>
<text x="342.1" y="174.7">0R/5%</text>
<text x="329.8" y="180.4" transform="rotate(-90 329.8 180.4)">0.1uF/16V</text>
<text x="336.1" y="180" transform="rotate(-90 336.1 180)">10uF/10V</text>
<text x="144.8" y="202.9">R24</text>
<text x="130.7" y="204.3">5V1</text>
<text x="145.8" y="205.3">0R/5%</text>
<text x="189.5" y="209">R25</text>
<text x="158.1" y="210.6" transform="rotate(-90 158.1 210.6)">C10</text>
<text x="164.3" y="215.5" transform="rotate(-90 164.3 215.5)">5</text>
<text x="174.5" y="215.5" transform="rotate(-90 174.5 215.5)">4</text>
<text x="188.7" y="214">NC/0R</text>
<text x="205" y="211.9">HM_ADAPTOR_DET</text>
<text x="150.9" y="217.3" transform="rotate(-90 150.9 217.3)">1uF/16V</text>
<text x="165.9" y="221.6" transform="rotate(-90 165.9 221.6)">V+</text>
<text x="195.2" y="218.8">0.1uF/16V</text>
<text x="198.7" y="216.9">C11</text>
<text x="133.4" y="228">IC_DIO20871B_SOT23-5</text>
<text x="153.9" y="225.3">U2</text>
<text x="184.3" y="223.2" transform="rotate(-90 184.3 223.2)">R27</text>
<text x="189.7" y="223.2" transform="rotate(-90 189.7 223.2)">51K</text>
<text x="164.3" y="232.8" transform="rotate(-90 164.3 232.8)">1</text>
<text x="165.9" y="229" transform="rotate(-90 165.9 229)">+IN</text>
<text x="169.4" y="232.8" transform="rotate(-90 169.4 232.8)">2</text>
<text x="171" y="229" transform="rotate(-90 171 229)">V-</text>
<text x="174.5" y="232.8" transform="rotate(-90 174.5 232.8)">3</text>
<text x="176.1" y="229" transform="rotate(-90 176.1 229)">-IN OUT</text>
<text x="127.7" y="243.7">PD_DP</text>
<text x="139.6" y="242.4">10K/1%</text>
<text x="154.9" y="243.3">R29</text>
<text x="154.9" y="245.8">R30</text>
<text x="185.5" y="243.5" transform="rotate(-90 185.5 243.5)">R26</text>
<text x="189.7" y="243.5" transform="rotate(-90 189.7 243.5)">39K</text>
<text x="127.2" y="247.5">PD_DM</text>
<text x="145.8" y="246.2">NC</text>
<text x="157.2" y="253.1">R28</text>
<text x="157.2" y="256.3">470K</text>
</g>
<g font-size="1.6">
<text x="81.5" y="79.4" transform="rotate(-90 81.5 79.4)">PAD</text>
<text x="84.6" y="81.8" transform="rotate(-90 84.6 81.8)">VCORE</text>
<text x="89.7" y="83.5" transform="rotate(-90 89.7 83.5)">PA27/A0</text>
<text x="94.7" y="83.5" transform="rotate(-90 94.7 83.5)">PA26/A1</text>
<text x="99.8" y="83.5" transform="rotate(-90 99.8 83.5)">PA25/A2</text>
<text x="104.9" y="83.5" transform="rotate(-90 104.9 83.5)">PA24/A3</text>
<text x="115.1" y="83.5" transform="rotate(-90 115.1 83.5)">PA22/A4</text>
<text x="79.5" y="84.4">PA0</text>
<text x="79.5" y="89.5">PA1</text>
<text x="110" y="85" transform="rotate(-90 110 85)">PA23/VR+</text>
<text x="111.7" y="89.5">PA19/SWDIO</text>
<text x="111.8" y="84.4">PA20/SWCLK</text>
<text x="120.1" y="84.4" transform="rotate(-90 120.1 84.4)">PA21/VR-</text>
<text x="79.5" y="94.6">NRST</text>
<text x="115.8" y="94.6">PA18/A7</text>
<text x="79.5" y="99.7">VDD</text>
<text x="119" y="99.7">PA17</text>
<text x="79.5" y="104.8">VSS</text>
<text x="115.8" y="104.8">PA16/A8</text>
<text x="79.5" y="109.8">PA2/RSOC</text>
<text x="115.8" y="109.8">PA15/A9</text>
<text x="79.5" y="114.9">PA3</text>
<text x="79.5" y="120">PA4</text>
<text x="119" y="114.9">PA14</text>
<text x="119" y="120">PA13</text>
<text x="84.6" y="123.6" transform="rotate(-90 84.6 123.6)">PA5</text>
<text x="89.7" y="123.6" transform="rotate(-90 89.7 123.6)">PA6</text>
<text x="94.7" y="123.6" transform="rotate(-90 94.7 123.6)">PA7</text>
<text x="99.8" y="123.6" transform="rotate(-90 99.8 123.6)">PA8</text>
<text x="104.9" y="123.6" transform="rotate(-90 104.9 123.6)">PA9</text>
<text x="110" y="123.6" transform="rotate(-90 110 123.6)">PA10</text>
<text x="115.1" y="123.6" transform="rotate(-90 115.1 123.6)">PA11</text>
<text x="120.1" y="123.6" transform="rotate(-90 120.1 123.6)">PA12</text>
</g>
</svg>
